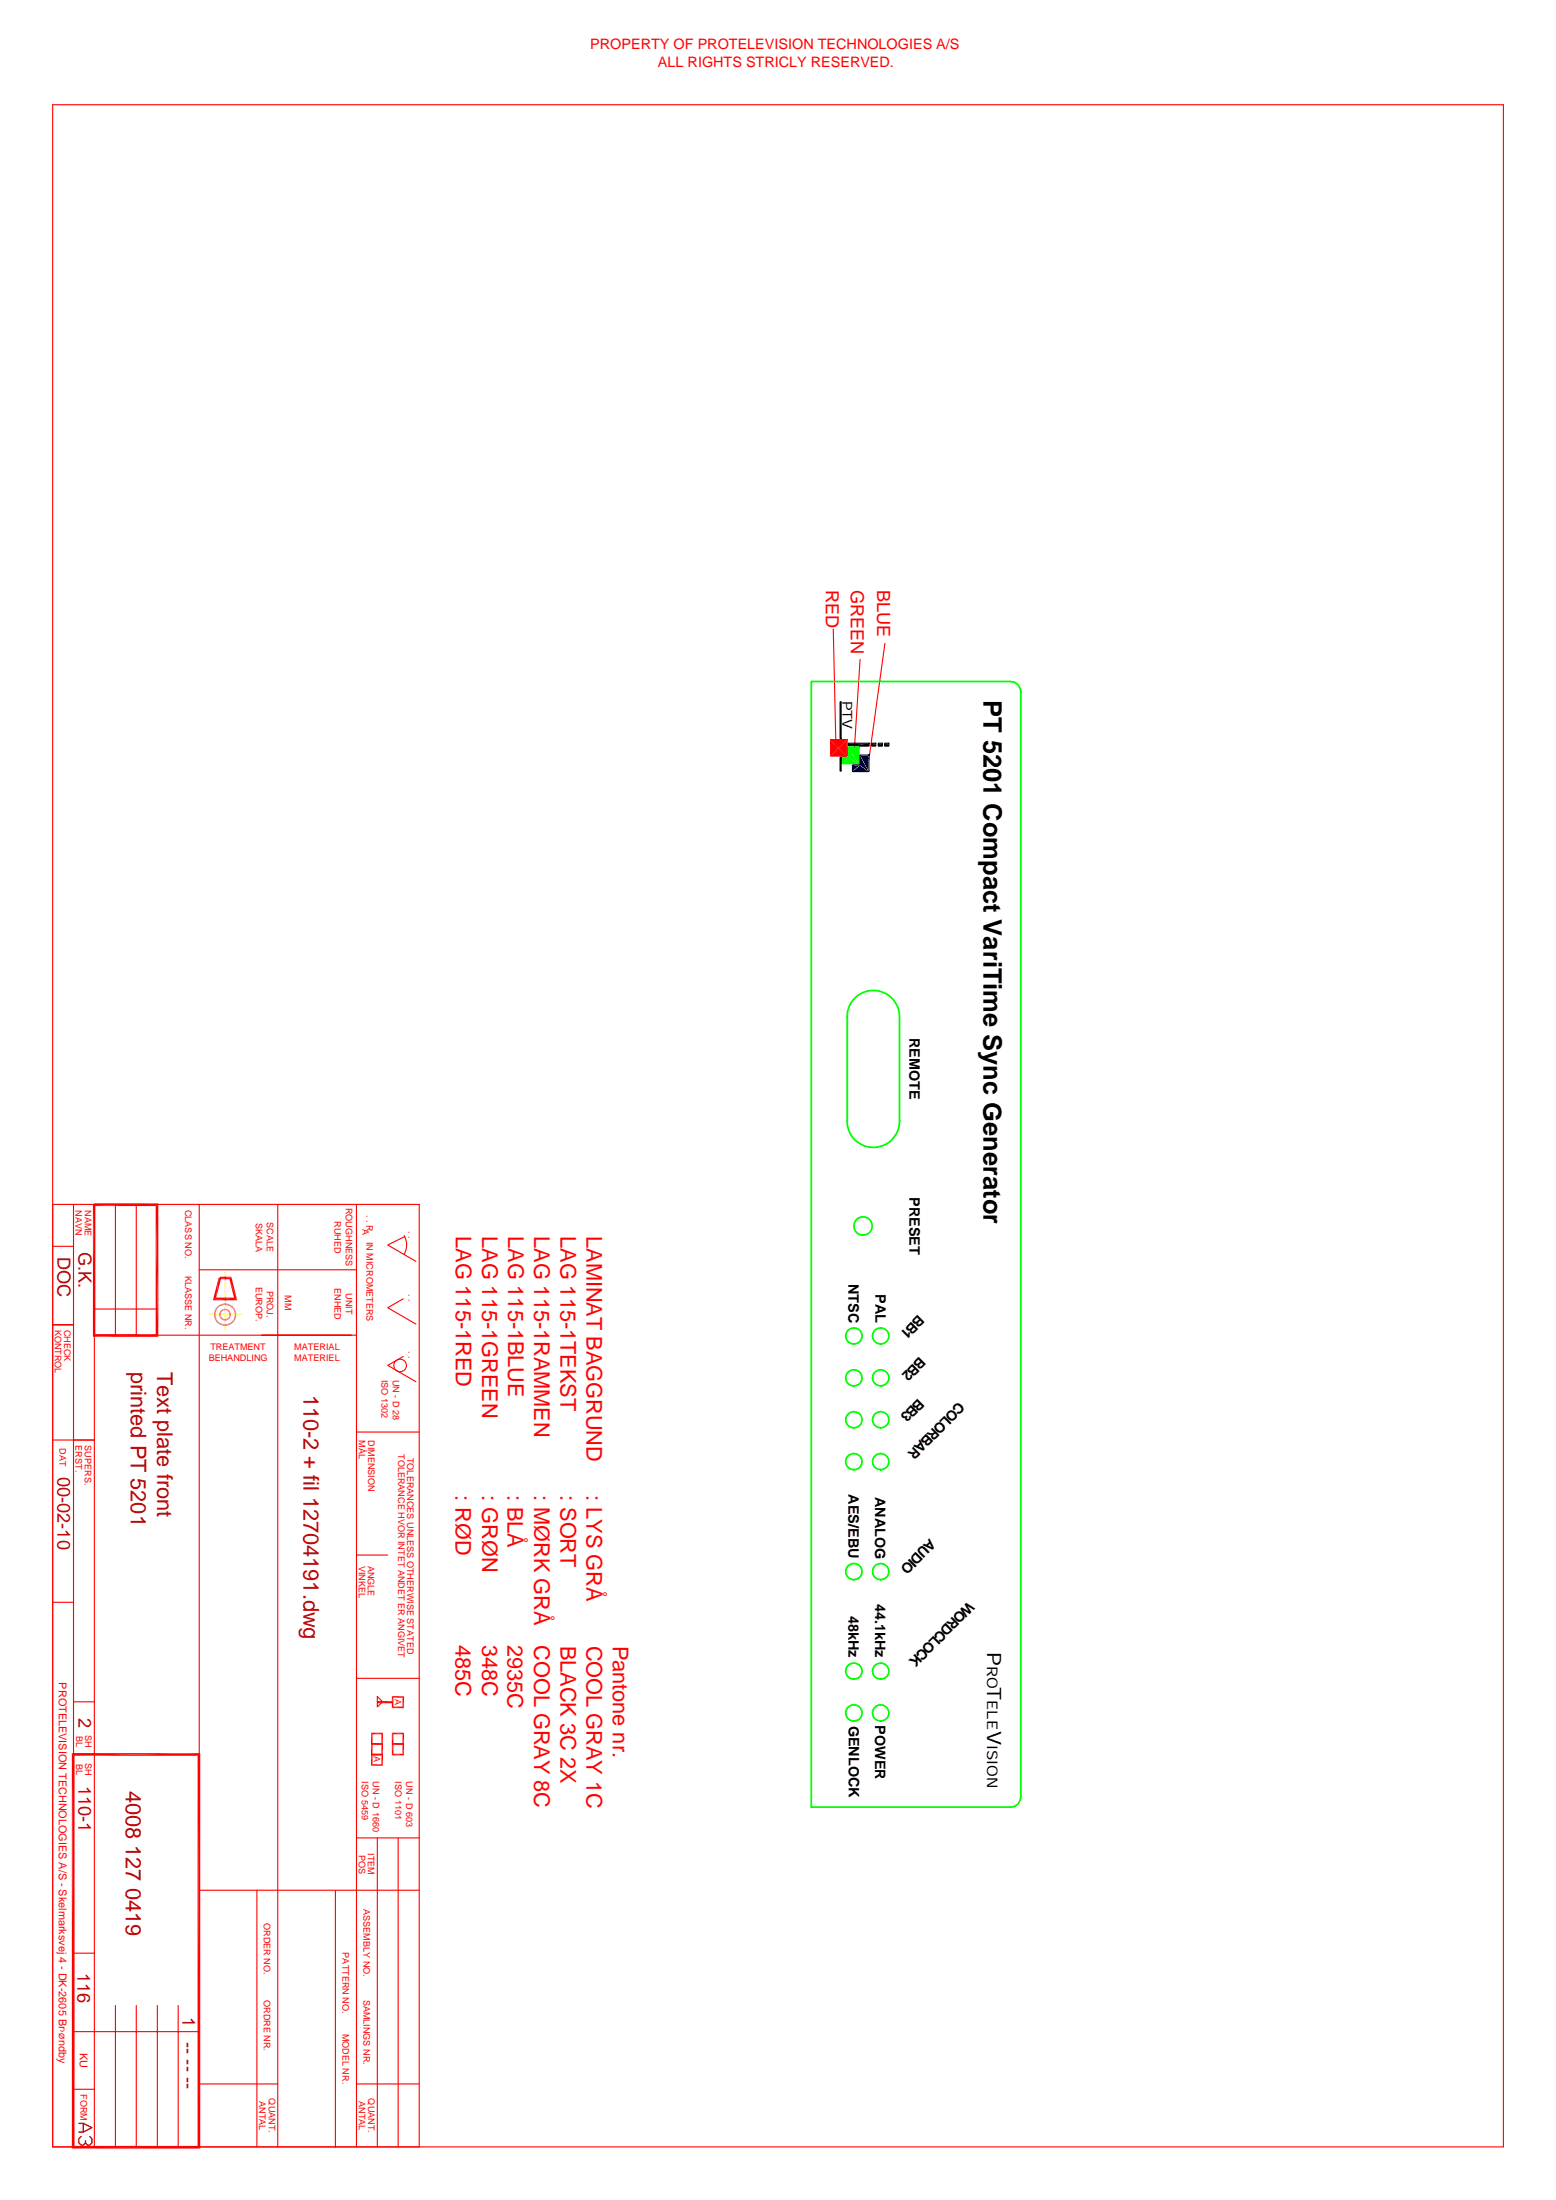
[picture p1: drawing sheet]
<svg xmlns="http://www.w3.org/2000/svg" width="297mm" height="420mm" viewBox="0 0 297 420" stroke-linecap="round" stroke-linejoin="round" font-family="sans-serif">
<path d="M10.1 20h276.9v390h-276.9zM159.1 120.1l.5 22.5M164.2 125.9l-1.2 18M168.9 122.9l-3 22.1" fill="none" stroke="#f00" stroke-width=".21"/>
<path d="M43 243v1.2M43 244.4v.2M43 244.9v1.2M43 246.4v.3M43 246.9v1.2M43 248.4v.2M43 248.9v1.2M43 250.4v.2M43 250.9v1.2M43 252.4v.2M43 252.9v1.1" fill="none" stroke="#ff0" stroke-width=".25"/>
<g fill="#f00">
<path d="M17.7 230.1h.5v24.7z"/>
<path d="M17.7 230.1l.5 24.7-.5 .5z"/>
<path d="M18.2 254.8h11.5l-12 .5z"/>
<path d="M17.7 255.3l12-.5 .5 .5z"/>
<path d="M29.7 230.3l.5 25-.5-.5z"/>
<path d="M29.7 230.3l.5-.5v25.5z"/>
<path d="M17.9 230.3l12.3-.5-.5 .5z"/>
<path d="M17.9 229.8h12.3l-12.3 .5z"/>
</g>
<path d="M10.1 238h3.9M14 230v180M18 230v180M22 230v25M26 230v25M38 230v180M53 230v180M68.1 230v180M14 253h-3.9h3.9M18 250h12M38 242.5h30.1M10.1 410v-180h69.9v180" fill="none" stroke="#f00" stroke-width=".21"/>
<g fill="#f00">
<path d="M41.7 244l.5 .1-.9 3.7z"/>
<path d="M41.7 244l-.4 3.8-.7 .5z"/>
<path d="M40.6 248.3l.7-.5h3.4z"/>
<path d="M40.6 248.3l4.1-.5 .6 .5z"/>
<path d="M43.8 244.3l1.5 4-.6-.5z"/>
<path d="M44.2 243.8l1.1 4.5-1.5-4z"/>
<path d="M42 244.3l2.2-.5-.4 .5z"/>
<path d="M42 243.8h2.2l-2.2 .5z"/>
</g>
<path d="M40 251h.7M40.9 251h.3M41.4 251h1.3M42.9 251h.3M43.4 251h1.2M44.9 251h.2M45.4 251h.6" fill="none" stroke="#ff0" stroke-width=".25"/>
<g fill="#dd6e6e">
<path d="M43 252.9l.5 .3h-.5z"/>
<path d="M43 252.9h.4l.1 .3z"/>
<path d="M43.4 252.9h.6l-.5 .3z"/>
<path d="M43.4 252.9l.5-.2 .1 .2z"/>
<path d="M43.9 252.7l.6-.1-.5 .3z"/>
<path d="M43.9 252.7l.4-.3 .2 .2z"/>
<path d="M44.3 252.4l.5-.3-.3 .5z"/>
<path d="M44.6 252l.2 .1-.5 .3z"/>
<path d="M44.6 252l.4-.4-.2 .5z"/>
<path d="M44.7 251.5l.3 .1-.4 .4z"/>
<path d="M45.1 251.1l-.1 .5-.3-.1z"/>
<path d="M44.8 251.1h.3l-.4 .4z"/>
<path d="M45 250.5l.1 .6h-.3z"/>
<path d="M44.7 250.6l.3-.1-.2 .6z"/>
<path d="M44.8 250l.2 .5-.3 .1z"/>
<path d="M44.6 250.1l.2-.1-.1 .6z"/>
<path d="M44.5 249.6l.3 .4-.2 .1z"/>
<path d="M44.3 249.8l.2-.2 .1 .5z"/>
<path d="M44 249.2l.5 .4-.2 .2z"/>
<path d="M44 249.2l.3 .6-.4-.3z"/>
<path d="M43.5 249l.5 .2-.1 .3z"/>
<path d="M43.5 249l.4 .5-.5-.2z"/>
<path d="M43 248.9l.5 .1-.1 .3z"/>
<path d="M43 248.9l.4 .4-.4-.1z"/>
<path d="M42.4 249l.6-.1v.3z"/>
<path d="M42.4 249l.6 .2-.5 .1z"/>
<path d="M41.9 249.2l.5-.2 .1 .3z"/>
<path d="M41.9 249.2l.6 .1-.5 .2z"/>
<path d="M41.4 249.6l.5-.4 .1 .3z"/>
<path d="M41.4 249.6l.6-.1-.3 .3z"/>
<path d="M41.4 249.6l.3 .2-.6 .2z"/>
<path d="M41.1 250l.6-.2-.3 .3z"/>
<path d="M41.1 250l.3 .1-.5 .4z"/>
<path d="M40.9 250.5l.5-.4-.2 .5z"/>
<path d="M40.9 250.5l.3 .1-.4 .5z"/>
<path d="M41.2 250.6l-.1 .5h-.3z"/>
<path d="M40.8 251.1h.3l-.2 .5z"/>
<path d="M41.1 251.1l.1 .4-.3 .1z"/>
<path d="M40.9 251.6l.3-.1-.1 .6z"/>
<path d="M41.2 251.5l.2 .5-.3 .1z"/>
<path d="M41.1 252.1l.3-.1v.6z"/>
<path d="M41.4 252l.3 .4-.3 .2z"/>
<path d="M41.7 252.4l.2 .5-.5-.3z"/>
<path d="M41.7 252.4l.3 .3-.1 .2z"/>
<path d="M42 252.7l.4 .5-.5-.3z"/>
<path d="M42 252.7l.5 .2-.1 .3z"/>
<path d="M42.5 252.9l.5 .3h-.6z"/>
<path d="M42.5 252.9h.5v.3z"/>
<path d="M43 251.9l.4 .2-.4 .1z"/>
<path d="M43 251.9l.3-.1 .1 .3z"/>
<path d="M43.3 251.8l.5 .1-.4 .2z"/>
<path d="M43.3 251.8l.3-.1 .2 .2z"/>
<path d="M43.6 251.7l.4-.2-.2 .4z"/>
<path d="M43.8 251.4l.2 .1-.4 .2z"/>
<path d="M43.8 251.4l.3-.3-.1 .4z"/>
<path d="M43.8 251.1h.3l-.3 .3z"/>
<path d="M44 250.7l.1 .4h-.3z"/>
<path d="M43.8 250.7h.2l-.2 .4z"/>
<path d="M43.8 250.3l.2 .4h-.2z"/>
<path d="M43.8 250.3v.4l-.2-.2z"/>
<path d="M43.4 250l.4 .3-.2 .2z"/>
<path d="M43.4 250l.2 .5-.3-.2z"/>
<path d="M43 249.9l.4 .1-.1 .3z"/>
<path d="M43 249.9l.3 .4-.3-.1z"/>
<path d="M42.5 250l.5-.1v.3z"/>
<path d="M42.5 250l.5 .2-.4 .1z"/>
<path d="M42.2 250.3l.3-.3 .1 .3z"/>
<path d="M42.2 250.3h.4l-.2 .2z"/>
<path d="M42.2 250.3l.2 .2-.5 .2z"/>
<path d="M41.9 250.7l.5-.2-.2 .2z"/>
<path d="M41.9 250.7h.3l-.4 .4z"/>
<path d="M41.8 251.1l.4-.4-.1 .4z"/>
<path d="M41.8 251.1h.3l-.2 .4z"/>
<path d="M42.1 251.1l.1 .3-.3 .1z"/>
<path d="M41.9 251.5l.3-.1v.5z"/>
<path d="M42.2 251.4l.2 .3-.2 .2z"/>
<path d="M42.2 251.9l.2-.2 .1 .4z"/>
<path d="M42.4 251.7l.2 .1-.1 .3z"/>
<path d="M42.6 251.8l.4 .4-.5-.1z"/>
<path d="M42.6 251.8l.4 .1v.3z"/>
</g>
<path d="M77.2 236a3.6 3.6 0 0 1 0 3.6M77.3 236.2l-3.3 1.6 5.4 3.1M18 255h50.1M77 248.1l-3 1.6 5.4 3.2M10.1 275h7.9M10.1 306h3.9M14 325h4M38 361h42M49 361v49M64 361.1v49M10.1 410h69.9" fill="none" stroke="#f00" stroke-width=".21"/>
<g fill="#f00">
<path d="M14.2 409.8h23.5l-24 .5z"/>
<path d="M13.7 410.3l24-.5 .5 .5z"/>
<path d="M37.7 335.3l.5 75-.5-.5z"/>
<path d="M37.7 335.3l.5-.5v75.5z"/>
<path d="M14.2 335.3l24-.5-.5 .5z"/>
<path d="M13.7 334.8h24.5l-24 .5z"/>
<path d="M13.7 334.8l.5 .5v74.5z"/>
<path d="M13.7 334.8l.5 75-.5 .5z"/>
</g>
<path d="M14 335h4M14 373h4M14 388h24M14 399h4M22 383v27M26 383v27M30 383v27M34 383v27M38 398h15" fill="none" stroke="#f00" stroke-width=".21"/>
<path d="M15 405.5h.9l1.6 .8-1.6 .9h-.9M15.5 408l-.5 .5v.8l.5 .4h.4l.4-.4M15.9 405.5v1.7M17.1 408l.4 .5v.8l-.4 .4h-.4l-.4-.4v-.5" fill="none" stroke="#b80000" stroke-width=".25"/>
<path d="M74.8 335.1h2.3M74.8 333.1h2.3M75 332.9v2.3M77 332.9v2.3" fill="none" stroke="#f00" stroke-width=".3"/>
<path d="M70.8 335.2l.3-.3h1.7z" fill="#f00"/>
<path d="M70.8 335.1h2.3M73 332.9v2.3" fill="none" stroke="#f00" stroke-width=".3"/>
<path d="M71.1 333.2l2-.3-.3 .3z" fill="#f00"/>
<path d="M70.8 333.1h2.3M71 332.9v2.3" fill="none" stroke="#f00" stroke-width=".3"/>
<path d="M77 259.1l-3 1.7 5.4 3.1M68.1 273.5h11.9M75.3 261.3a1.21 1.21 0 0 1 1-1.7 1.21 1.21 0 0 1 1.3 1.5 1.21 1.21 0 0 1-1.8 .7l-.4-.3M68.1 297h5.9M68.1 320.5h11.9M72 324l1 1-1 1z" fill="none" stroke="#f00" stroke-width=".21"/>
<path d="M72 325.1h3" fill="none" stroke="#f00" stroke-width=".42"/>
<path d="M70.8 333.2l.3-.3h1.7z" fill="#f00"/>
<path d="M70.8 333.1h2.3" fill="none" stroke="#f00" stroke-width=".3"/>
<path d="M72.8 331.2l.3 2-.3-.3z" fill="#f00"/>
<path d="M73 330.9v2.3" fill="none" stroke="#f00" stroke-width=".3"/>
<path d="M71.1 331.2l2-.3-.3 .3z" fill="#f00"/>
<path d="M70.8 331.1h2.3" fill="none" stroke="#f00" stroke-width=".3"/>
<path d="M70.8 330.9l.3 .3v1.7z" fill="#f00"/>
<path d="M71 330.9v2.3M74.8 326.1h2.3M75 323.9v2.3" fill="none" stroke="#f00" stroke-width=".3"/>
<path d="M74.8 323.9l.3 .3v1.7z" fill="#f00"/>
<path d="M74.8 324.1h2.3M77 323.9v2.3" fill="none" stroke="#f00" stroke-width=".3"/>
<path d="M76.8 324.2l.3 2-.3-.3z" fill="#f00"/>
<path d="M74.8 333.1h2.3" fill="none" stroke="#f00" stroke-width=".3"/>
<path d="M76.8 331.2l.3 2-.3-.3z" fill="#f00"/>
<path d="M74.8 331.1h2.3M77 330.9v2.3" fill="none" stroke="#f00" stroke-width=".3"/>
<path d="M74.8 330.9l.3 .3v1.7z" fill="#f00"/>
<path d="M70.8 337.1h2.3M75 330.9v2.3" fill="none" stroke="#f00" stroke-width=".3"/>
<path d="M72 351v59M76 351v59" fill="none" stroke="#f00" stroke-width=".21"/>
<path d="M70.8 337.2l.3-.3h1.7z" fill="#f00"/>
<path d="M71 334.9v2.3" fill="none" stroke="#f00" stroke-width=".3"/>
<path d="M70.8 334.9l.3 .3v1.7z" fill="#f00"/>
<path d="M70.8 335.1h2.3" fill="none" stroke="#f00" stroke-width=".3"/>
<path d="M71.1 335.2l2-.3-.3 .3z" fill="#f00"/>
<path d="M73 334.9v2.3" fill="none" stroke="#f00" stroke-width=".3"/>
<path d="M72.8 335.2l.3 2-.3-.3z" fill="#f00"/>
<path d="M68.1 351h11.9M68.1 398h11.9" fill="none" stroke="#f00" stroke-width=".21"/>
<path d="M154.9 130.2h37.9a2.02 2.02 0 0 1 2.1 1.9v211a1.95 1.95 0 0 1-2.1 2h-37.9z" fill="none" stroke="#0f0" stroke-width=".34"/>
<path d="M160.4 134.1v7M160.4 144.7v2.6" fill="none" stroke="#000" stroke-width=".21"/>
<path d="M161.9 142.5l4-.5v.5zM161.9 142h4l-4 .5zM166.3 142.5l.8-.5v.5zM166.3 142h.8l-.8 .5zM167.6 142.5l.8-.5v.5zM167.6 142h.8l-.8 .5zM168.8 142.5l.8-.5v.5zM168.8 142h.8l-.8 .5z" fill="#000"/>
<path d="M160.4 134h.2v7h-.2zM161.9 141.9h4v.6h-4z" fill="none" stroke="#000" stroke-width=".19"/>
<g fill="#0f0">
<path d="M160.8 144.7h1.1l-1.1 1.2z"/>
<path d="M161.9 142.8h2v3.1z"/>
<path d="M161.9 142.8l2 3.1-2-1.2z"/>
<path d="M161.9 144.7l2 1.2h-3.1z"/>
</g>
<path d="M161.9 142.7h2v3.1h-3.1v-1.2h1.1z" fill="none" stroke="#0f0" stroke-width=".34"/>
<g fill="#f00">
<path d="M160.1 142.9l1.6-1.6v3.1z"/>
<path d="M158.5 144.4l1.6-1.5 1.6 1.5z"/>
<path d="M158.5 141.3l1.6 1.6-1.6 1.5z"/>
<path d="M158.5 141.3h3.2l-1.6 1.6z"/>
</g>
<path d="M158.6 141.2h3.1v3.2h-3.1z" fill="none" stroke="#f00" stroke-width=".21"/>
<path d="M160.4 144.6h.2v2.7h-.2zM166.4 141.9h.8v.6h-.8zM167.7 141.9h.8v.6h-.8zM168.9 141.9h.8v.6h-.8z" fill="none" stroke="#000" stroke-width=".19"/>
<g fill="#00f">
<path d="M162.7 146.1h1.4l-1.4 1.3z"/>
<path d="M164.1 144.2h1.8v3.2z"/>
<path d="M164.1 144.2l1.8 3.2-1.8-1.3z"/>
<path d="M162.7 147.4l1.4-1.3 1.8 1.3z"/>
</g>
<path d="M164.2 144.2h1.7v3.1h-3.1v-1.2h1.4z" fill="none" stroke="#00f" stroke-width=".25"/>
<g fill="none" stroke="#0f0" stroke-width=".34">
<path d="M162.9 190.9a5 5 0 0 1 5.5-1.4 5 5 0 0 1 3.3 4.7v19.9a5 5 0 0 1-5 5 5 5 0 0 1-5-5v-19.9a5 5 0 0 1 1.2-3.3z"/>
<circle cx="164.8" cy="234.1" r="1.76"/>
<circle cx="163" cy="255.1" r="1.56"/>
<circle cx="168.1" cy="255.1" r="1.56"/>
<circle cx="163" cy="263.1" r="1.56"/>
<circle cx="163" cy="279.1" r="1.56"/>
<circle cx="163" cy="271.1" r="1.56"/>
<circle cx="168.1" cy="263.1" r="1.56"/>
<circle cx="168.1" cy="271.1" r="1.56"/>
<circle cx="168.1" cy="279.1" r="1.56"/>
<circle cx="163" cy="300.1" r="1.56"/>
<circle cx="163" cy="319.1" r="1.56"/>
<circle cx="168.1" cy="300.1" r="1.56"/>
<circle cx="168.1" cy="319.1" r="1.56"/>
<circle cx="163" cy="327.1" r="1.56"/>
<circle cx="168.1" cy="327.1" r="1.56"/>
</g>
<text font-size="4.9" x="187.7" y="133.7" transform="rotate(90 187.7 133.7)">PT 5201 Compact VariTime Sync Generator</text>
<g font-size="4.1" fill="#f00">
<text x="87" y="236.1" transform="rotate(90 87 236.1)">LAG 115-1RED</text>
<text x="92" y="236.1" transform="rotate(90 92 236.1)">LAG 115-1GREEN</text>
<text x="97" y="236.1" transform="rotate(90 97 236.1)">LAG 115-1BLUE</text>
<text x="102" y="236.1" transform="rotate(90 102 236.1)">LAG 115-1RAMMEN</text>
<text x="107" y="236.1" transform="rotate(90 107 236.1)">LAG 115-1TEKST</text>
<text x="112" y="236.1" transform="rotate(90 112 236.1)">LAMINAT BAGGRUND</text>
<text x="87" y="285.5" transform="rotate(90 87 285.5)">: RØD</text>
<text x="92" y="285.5" transform="rotate(90 92 285.5)">: GRØN</text>
<text x="96.9" y="285.5" transform="rotate(90 96.9 285.5)">: BLÅ</text>
<text x="102" y="285.5" transform="rotate(90 102 285.5)">: MØRK GRÅ</text>
<text x="107" y="285.5" transform="rotate(90 107 285.5)">: SORT</text>
<text x="112" y="285.5" transform="rotate(90 112 285.5)">: LYS GRÅ</text>
<text x="87" y="314.2" transform="rotate(90 87 314.2)">485C</text>
<text x="92" y="314.2" transform="rotate(90 92 314.2)">348C</text>
<text x="96.9" y="314.2" transform="rotate(90 96.9 314.2)">2935C</text>
<text x="102" y="314.2" transform="rotate(90 102 314.2)">COOL GRAY 8C</text>
<text x="107" y="314.3" transform="rotate(90 107 314.3)">BLACK 3C 2X</text>
<text x="112" y="314.3" transform="rotate(90 112 314.3)">COOL GRAY 1C</text>
<text x="117" y="314.3" transform="rotate(90 117 314.3)">Pantone nr.</text>
</g>
<g font-size="4.1" fill="#b80000">
<text x="25" y="262" transform="rotate(90 25 262)">printed PT 5201</text>
<text x="30" y="262" transform="rotate(90 30 262)">Text plate front</text>
<text x="58" y="266.4" transform="rotate(90 58 266.4)">110-2 + fil 12704191.dwg</text>
<text x="24" y="342.1" transform="rotate(90 24 342.1)">4008 127 0419</text>
</g>
<g font-size="3.8">
<text x="188.4" y="315.6" transform="rotate(90 188.4 315.6)">P</text>
<text x="188.4" y="322.2" transform="rotate(90 188.4 322.2)">T</text>
<text x="188.4" y="330.5" transform="rotate(90 188.4 330.5)">V</text>
</g>
<g font-size="3.5" fill="#f00">
<text x="157.6" y="112.7" transform="rotate(90 157.6 112.7)">RED</text>
<text x="162.4" y="112.7" transform="rotate(90 162.4 112.7)">GREEN</text>
<text x="167.4" y="112.7" transform="rotate(90 167.4 112.7)">BLUE</text>
</g>
<g font-size="3.5" fill="#b80000">
<text x="15" y="239.1" transform="rotate(90 15 239.1)">G.K.</text>
<text x="11" y="240.1" transform="rotate(90 11 240.1)">DOC</text>
<text x="11" y="282.1" transform="rotate(90 11 282.1)">00-02-10</text>
<text x="15" y="328" transform="rotate(90 15 328)">2</text>
<text x="15" y="341" transform="rotate(90 15 341)">110-1</text>
<text x="14.8" y="376.7" transform="rotate(90 14.8 376.7)">116</text>
<text x="34.8" y="385.2" transform="rotate(90 34.8 385.2)">1</text>
<text x="34.8" y="390" transform="rotate(90 34.8 390)">-- -- --</text>
</g>
<g font-size="2.8" fill="#f00">
<text x="112.7" y="9.4">PROPERTY OF PROTELEVISION TECHNOLOGIES A/S</text>
<text x="125.6" y="12.8">ALL RIGHTS STRICLY RESERVED.</text>
</g>
<g font-size="2.8">
<text x="173.7" y="198.2" transform="rotate(90 173.7 198.2)">REMOTE</text>
<text x="173.7" y="228.6" transform="rotate(90 173.7 228.6)">PRESET</text>
<text x="162" y="245.2" transform="rotate(90 162 245.2)">NTSC</text>
<text x="167.1" y="247.2" transform="rotate(90 167.1 247.2)">PAL</text>
<text x="175.3" y="251" transform="rotate(135 175.3 251)">BB1</text>
<text x="175.5" y="259" transform="rotate(135 175.5 259)">BB2</text>
<text x="175.3" y="266.9" transform="rotate(135 175.3 266.9)">BB3</text>
<text x="183" y="267.6" transform="rotate(135 183 267.6)">COLORBAR</text>
<text x="162" y="285.4" transform="rotate(90 162 285.4)">AES/EBU</text>
<text x="167.1" y="285.9" transform="rotate(90 167.1 285.9)">ANALOG</text>
<text x="177.5" y="293.7" transform="rotate(135 177.5 293.7)">AUDIO</text>
<text x="184.8" y="305.7" transform="rotate(135 184.8 305.7)">WORDCLOCK</text>
<text x="162" y="308.6" transform="rotate(90 162 308.6)">48kHz</text>
<text x="167.1" y="306.3" transform="rotate(90 167.1 306.3)">44.1kHz</text>
<text x="188.4" y="318.1" transform="rotate(90 188.4 318.1)">RO</text>
<text x="162.1" y="329.6" transform="rotate(90 162.1 329.6)">GENLOCK</text>
<text x="167" y="329.5" transform="rotate(90 167 329.5)">POWER</text>
<text x="188.4" y="324.7" transform="rotate(90 188.4 324.7)">ELE</text>
<text x="188.4" y="333.2" transform="rotate(90 188.4 333.2)">ISION</text>
</g>
<text font-size="2.6" x="160.8" y="133.8" transform="rotate(90 160.8 133.8)">PTV</text>
<g font-size="2.1" fill="#f00">
<text x="11.3" y="321.3" transform="rotate(90 11.3 321.3)">PROTELEVISION TECHNOLOGIES A/S - Skelmarksvej 4 - DK-2605 Br›øndby</text>
<text x="15.2" y="392.1" transform="rotate(90 15.2 392.1)">KU</text>
</g>
<g font-size="1.7" fill="#f00">
<text x="14.4" y="231.1" transform="rotate(90 14.4 231.1)">NAVN</text>
<text x="16.2" y="231.1" transform="rotate(90 16.2 231.1)">NAME</text>
<text x="35.3" y="231.1" transform="rotate(90 35.3 231.1)">CLASS NO.</text>
<text x="48.9" y="233.5" transform="rotate(90 48.9 233.5)">SKALA</text>
<text x="51" y="233.4" transform="rotate(90 51 233.4)">SCALE</text>
<text x="63.8" y="233.2" transform="rotate(90 63.8 233.2)">RUHED</text>
<text x="66" y="230.7" transform="rotate(90 66 230.7)">ROUGHNESS</text>
<text x="70" y="232.1" transform="rotate(90 70 232.1)">. . R</text>
<text x="69.2" y="234.7" transform="rotate(90 69.2 234.7)">A</text>
<text x="70" y="237.2" transform="rotate(90 70 237.2)">IN MICROMETERS</text>
<text x="78" y="235.1" transform="rotate(90 78 235.1)">. .</text>
<text x="35.3" y="243.7" transform="rotate(90 35.3 243.7)">KLASSE NR.</text>
<text x="48.9" y="245.7" transform="rotate(90 48.9 245.7)">EUROP.</text>
<text x="63.8" y="246" transform="rotate(90 63.8 246)">ENHED</text>
<text x="51" y="246.5" transform="rotate(90 51 246.5)">PROJ.</text>
<text x="54.4" y="247.4" transform="rotate(90 54.4 247.4)">MM</text>
<text x="66" y="247" transform="rotate(90 66 247)">UNIT</text>
<text x="78" y="247.1" transform="rotate(90 78 247.1)">. .</text>
<text x="10.5" y="253.9" transform="rotate(90 10.5 253.9)">KONTROL</text>
<text x="12.2" y="253.9" transform="rotate(90 12.2 253.9)">CHECK</text>
<text x="40.2" y="257.8">TREATMENT</text>
<text x="56.2" y="257.8">MATERIAL</text>
<text x="39.8" y="259.9">BEHANDLING</text>
<text x="56.2" y="259.9">MATERIEL</text>
<text x="72.9" y="263.5" transform="rotate(90 72.9 263.5)">ISO 1302</text>
<text x="75" y="263.5" transform="rotate(90 75 263.5)">UN - D 28</text>
<text x="78" y="258.1" transform="rotate(90 78 258.1)">. .</text>
<text x="68.5" y="275" transform="rotate(90 68.5 275)">MÅL</text>
<text x="70.3" y="275" transform="rotate(90 70.3 275)">DIMENSION</text>
<text x="11.4" y="276.6" transform="rotate(90 11.4 276.6)">DAT</text>
<text x="14.4" y="276.1" transform="rotate(90 14.4 276.1)">ERST.</text>
<text x="16.2" y="276.1" transform="rotate(90 16.2 276.1)">SUPERS.</text>
<text x="76" y="277.7" transform="rotate(90 76 277.7)">TOLERANCE HVOR INTET ANDET ER ANGIVET</text>
<text x="77.7" y="278.4" transform="rotate(90 77.7 278.4)">TOLERANCES UNLESS OTHERWISE STATED</text>
<text x="68.5" y="299" transform="rotate(90 68.5 299)">VINKEL</text>
<text x="70.2" y="299" transform="rotate(90 70.2 299)">ANGLE</text>
<text x="75.4" y="324.5" transform="rotate(90 75.4 324.5)">A</text>
<text x="14.6" y="331.5" transform="rotate(90 14.6 331.5)">BL</text>
<text x="16.3" y="331.3" transform="rotate(90 16.3 331.3)">SH</text>
<text x="71.4" y="335.4" transform="rotate(90 71.4 335.4)">A</text>
<text x="14.6" y="336.8" transform="rotate(90 14.6 336.8)">BL</text>
<text x="16.3" y="336.7" transform="rotate(90 16.3 336.7)">SH</text>
<text x="69" y="340.2" transform="rotate(90 69 340.2)">ISO 5459</text>
<text x="71.2" y="340.2" transform="rotate(90 71.2 340.2)">UN - D 1660</text>
<text x="75.4" y="340.2" transform="rotate(90 75.4 340.2)">ISO 1101</text>
<text x="77.6" y="340.2" transform="rotate(90 77.6 340.2)">UN - D 603</text>
<text x="70.2" y="353.9" transform="rotate(90 70.2 353.9)">ITEM</text>
<text x="68.5" y="354.2" transform="rotate(90 68.5 354.2)">POS</text>
<text x="69.4" y="364.6" transform="rotate(90 69.4 364.6)">ASSEMBLY NO.</text>
<text x="50.4" y="367.3" transform="rotate(90 50.4 367.3)">ORDER NO.</text>
<text x="65.4" y="372.9" transform="rotate(90 65.4 372.9)">PATTERN NO.</text>
<text x="50.4" y="382" transform="rotate(90 50.4 382)">ORDRE NR.</text>
<text x="69.4" y="381.9" transform="rotate(90 69.4 381.9)">SAMLINGS NR.</text>
<text x="65.4" y="388.4" transform="rotate(90 65.4 388.4)">MODEL NR.</text>
<text x="15.4" y="400" transform="rotate(90 15.4 400)">FORM</text>
<text x="49.5" y="401.2" transform="rotate(90 49.5 401.2)">ANTAL</text>
<text x="51.3" y="400.8" transform="rotate(90 51.3 400.8)">QUANT.</text>
<text x="68.5" y="401.2" transform="rotate(90 68.5 401.2)">ANTAL</text>
<text x="70.3" y="400.8" transform="rotate(90 70.3 400.8)">QUANT.</text>
</g>
</svg>
